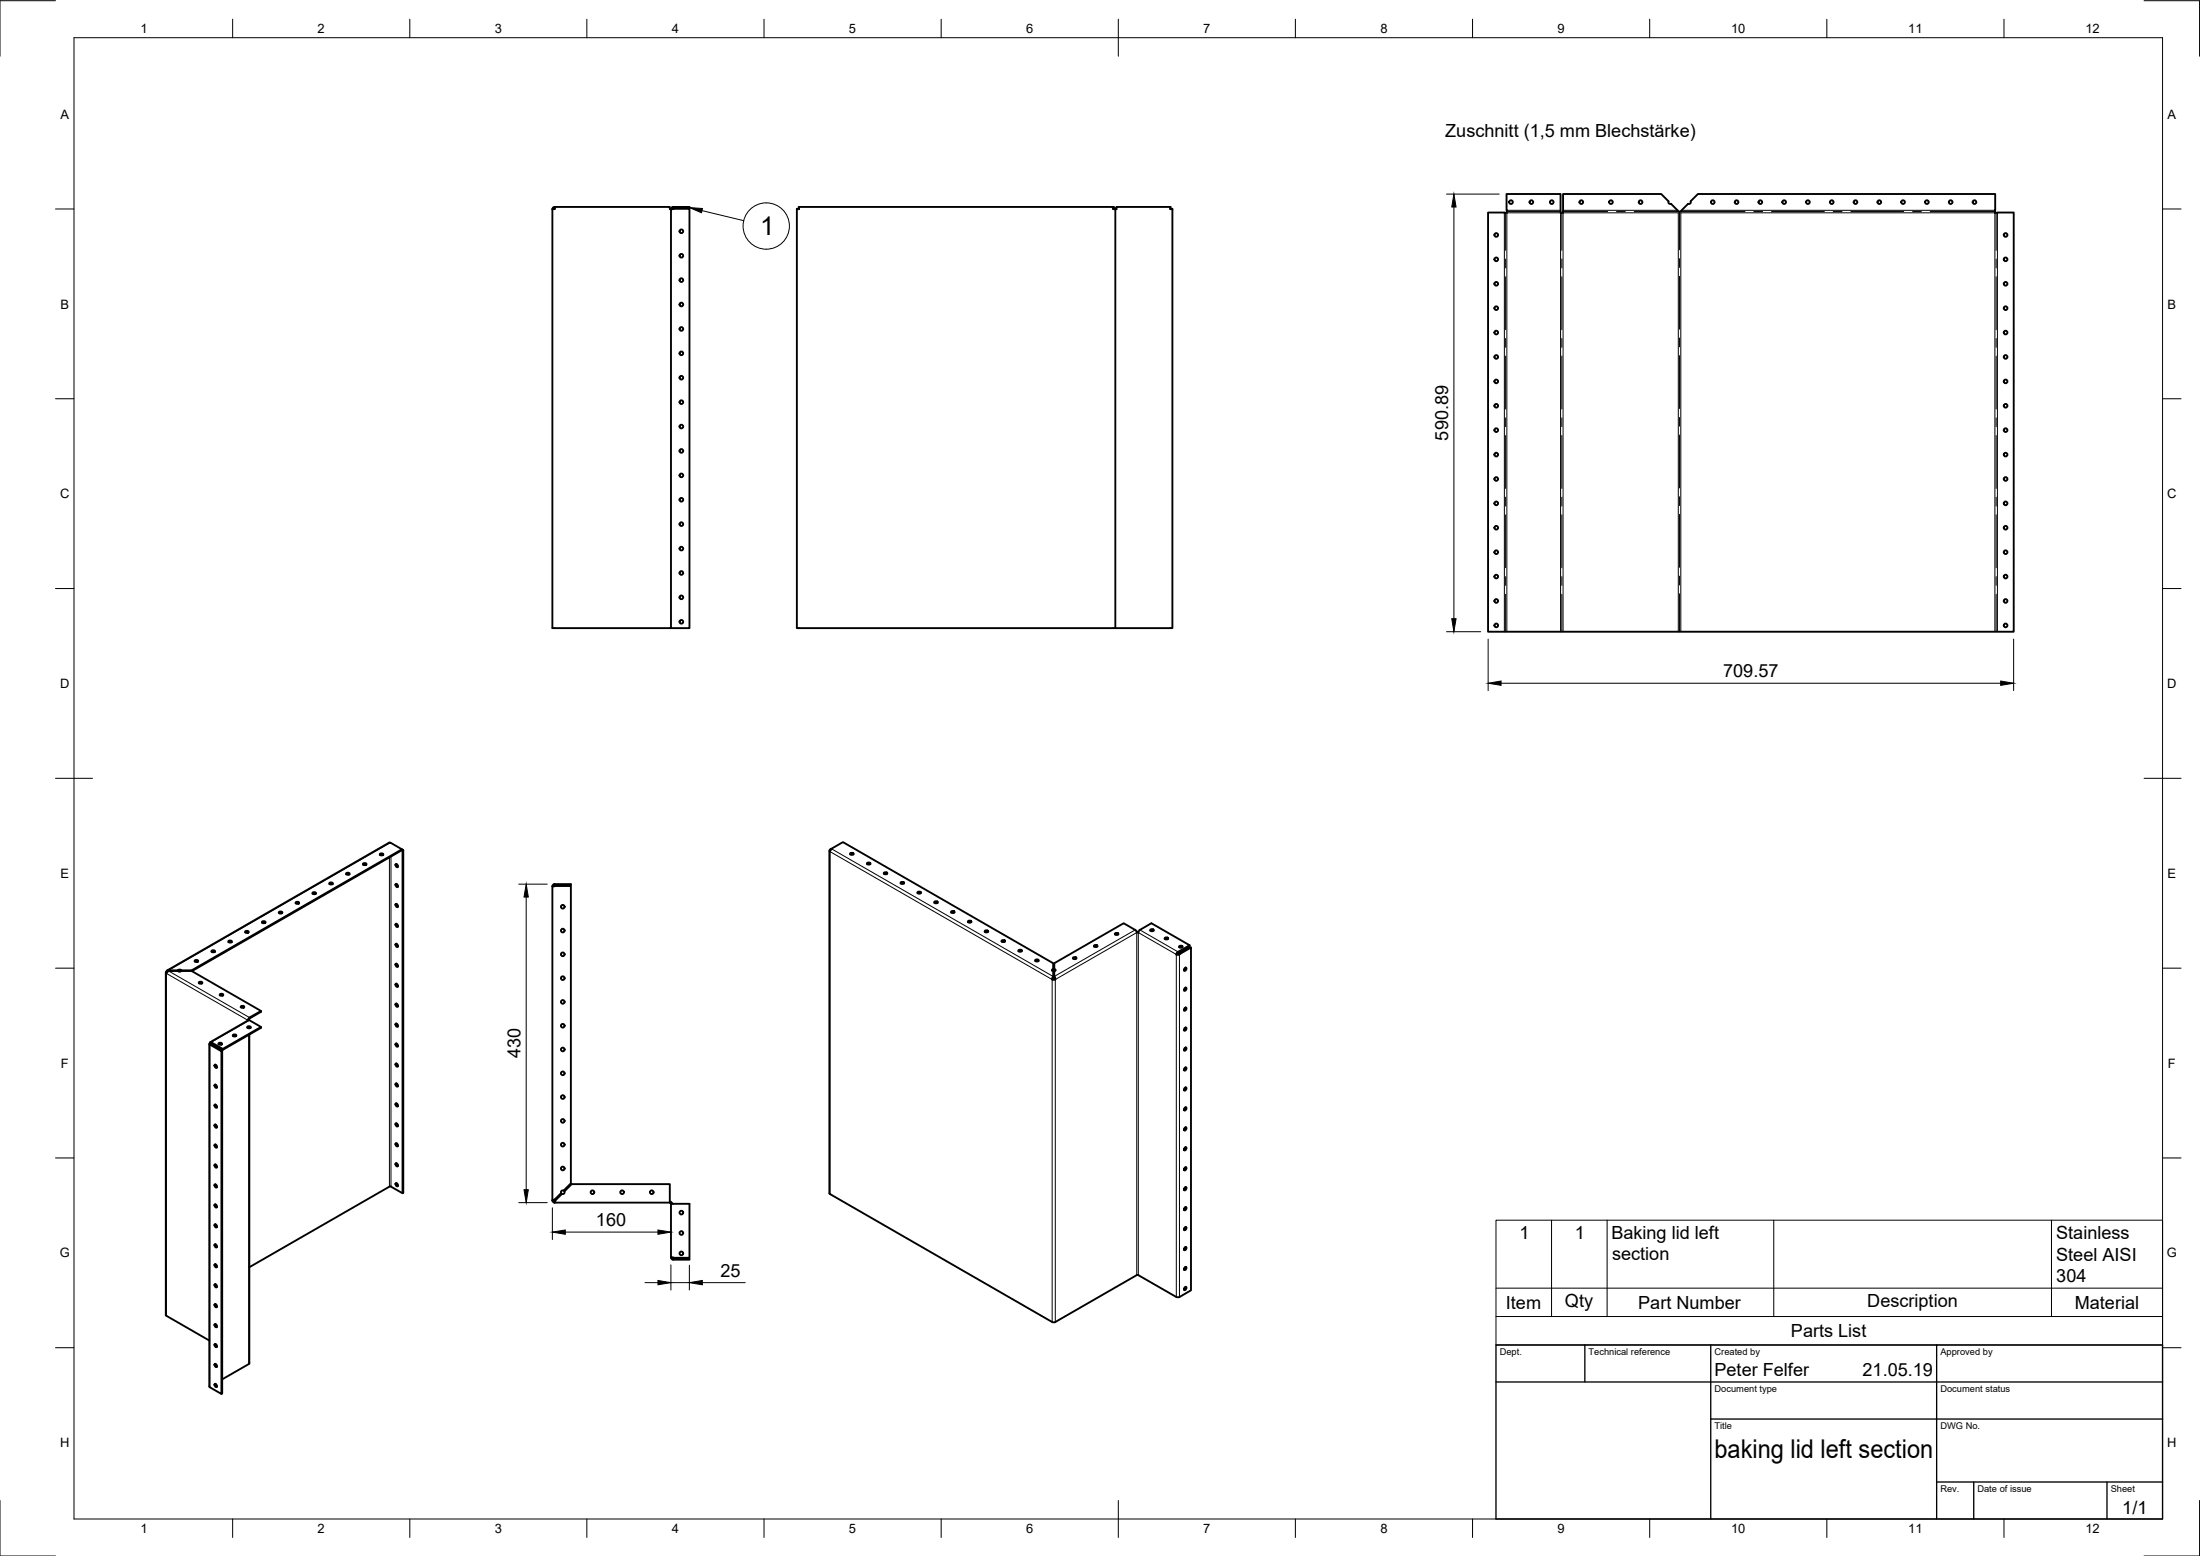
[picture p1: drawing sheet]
<svg xmlns="http://www.w3.org/2000/svg" width="594mm" height="420mm" viewBox="0 0 594 420" stroke-linecap="round" stroke-linejoin="round" font-family="sans-serif">
<!-- layer: Visible -->
<g fill="none" stroke="#000" stroke-width=".51">
<path d="M149.2 56.5h.6l.2-.6h30.9v.6h.3M149.2 56.5v113.1h32M149.8 56.2l-.3 .3M149.8 55.9l-.5 .1-.1 .5M149.8 56.4v.1M150 55.9h-.2v.3M181.2 56.5l5-.1v113.2h-5zM181.8 55.9h4.4v.3h-4.4zM181.8 56.2l-.3 .3M181.8 55.9l-.4 .1-.2 .5M215.5 56.5l-.3-.1v113.2h101.4v-113.2l-.3 .1M215.8 55.9v.6h-.6"/>
<path d="M300.4 55.9h-84.7l.1 .3M300.4 55.9l.2 .6h.6l-.2-.5-.4-.1M300.4 55.9h.2v.3M300.5 56.2h.1M300.6 56.2l.3 .3M316 56.2l.1-.3h-14.6v.6h-.3v113.1M316 55.9v.6h.6M455.8 55l-2.1 2.1M456.5 54.4l2-2h80.3l-.1 5.1 5.1-.1v113.2h-142v-113.2l5.1 .1-.1-5.1h14.6v5.1h.7v-5.1h26.5l2 1.9 .1 .6 .5 .1 2.1 2.1h.5M456.5 54.3l-.1 .6-.5 .1M88.9 238.7l.5-.2 .4 .2M89 238.4l.5-.1 .4 .3-.6 .2-.4-.2z"/>
<path d="M93.5 236.1l.4-.2 .5 .2M93.6 235.7h.5l.3 .3-.6 .2-.4-.2zM98 233.4l.5-.1 .4 .1M98.1 233.1h.5l.4 .3-.6 .2-.4-.2zM102.6 230.8l.4-.1 .5 .1M102.7 230.5l.5-.1 .3 .4-.6 .2-.4-.2zM105.1 227.5l-60 34.5M105.1 227.5h.3l3.1 1.8-56.7 32.7h-2.8v.2M106.8 238.7l.5 .2 .1 .6-.4-.1zM106.8 233.4l.5 .1 .1 .6-.4-.1zM107 238.7l.1 .4 .4 .3M107 233.3l.1 .4 .4 .4"/>
<path d="M108.5 229.6v-.3l.4 .3v92.5l-.2 .1-3.1-1.8h-.4l-37.9 21.8M108.5 229.6l-56.7 32.6M108.7 229.7v92.5M108.9 229.6h-.4M149.2 239.3l5-.1v80.3l-2 2-.6 .1-.1 .6M149.2 239.3v84.8M149.8 238.7h4.4v.3h-4.4zM149.8 239l-.3 .3M149.8 238.7l-.5 .2-.1 .4M224 229.7v92.6l60.4 34.8 .6-.1 22.1-12.7 10.8 6 .6-.1 3.1-1.8v-92.5l-3.1 1.8M224.1 229.5h.2M224.1 229.4l.2 .1"/>
<path d="M224.1 229.5l-.1 .1 .1 .4 .4-.8 3.1-1.8 56.8 32.7v1.6M224.5 229.3l-.4 .2M229.6 230.7l.4-.2 .5 .2M229.7 230.4l.5-.1 .3 .3-.6 .2-.4-.2zM234.1 233.3l.5-.1 .4 .1M234.2 233l.5-.1 .4 .4-.6 .2-.4-.2zM238.7 235.9l.4-.1 .5 .1M238.8 235.6l.5-.1 .3 .4-.6 .2-.4-.2zM243.2 238.5l.5-.1 .4 .1M243.3 238.2l.5-.1 .3 .4-.6 .2-.3-.2zM52.6 259.6l.4-.2 .5 .2M52.7 259.3l.5-.1 .3 .4-.6 .2-.3-.2z"/>
<path d="M57.1 257l.5-.2 .4 .2M57.2 256.7l.5-.1 .4 .3-.6 .2-.4-.2zM61.7 254.4l.4-.2 .5 .2M61.8 254h.5l.3 .3-.6 .2-.3-.2zM66.2 251.8l.5-.2 .4 .2M66.3 251.4h.5l.3 .3-.6 .2-.3-.2zM70.8 249.1l.4-.1 .5 .1M70.9 248.8l.4-.1 .4 .4-.6 .2-.4-.2zM75.3 246.5l.5-.1 .4 .1M75.4 246.2l.5-.1 .3 .4-.6 .2-.3-.2zM79.8 243.9l.5-.1 .4 .1M79.9 243.6l.5-.1 .4 .4-.6 .2-.4-.2z"/>
<path d="M84.4 241.3l.4-.2 .5 .2M84.5 241l.5-.1 .3 .4-.6 .2-.3-.2zM106.8 254.9l.5 .1 .1 .7-.4-.2zM106.8 249.5l.5 .1 .1 .7-.4-.2zM106.8 244.1l.5 .2 .1 .6-.4-.1zM107 254.8l.1 .5 .4 .3M107 249.4l.1 .5 .4 .3M107 244l.1 .5 .4 .3M247.8 241.1l.4-.1 .5 .1M247.9 240.8h.4l.4 .3-.6 .2-.4-.2zM252.3 243.8l.5-.2 .4 .2M252.4 243.4h.5l.3 .3-.6 .2-.3-.2z"/>
<path d="M256.8 246.4l.5-.2 .4 .2M256.9 246.1l.5-.1 .4 .3-.6 .2-.4-.2zM261.4 249l.4-.2 .5 .2M261.5 248.7l.5-.1 .3 .3-.6 .2-.3-.2zM265.9 251.6l.5-.1 .4 .1M266 251.3l.5-.1 .4 .4-.7 .2-.3-.2zM270.5 254.2l.4-.1 .5 .1M270.6 253.9l.4-.1 .4 .4-.6 .2-.4-.2zM275 256.9l.5-.2 .4 .2M275.1 256.5l.5-.1 .4 .4-.7 .2-.3-.2zM279.6 259.5l.4-.2 .5 .2M279.7 259.1h.4l.4 .3-.6 .2-.4-.2z"/>
<path d="M289.8 258.8l.4-.1 .5 .1M289.9 258.5l.4-.1 .4 .4-.6 .2-.4-.2zM295.4 255.6l.5-.2 .4 .2M295.5 255.2h.5l.4 .3-.6 .2-.4-.2zM301.1 252.3l.4-.2 .5 .2M301.2 252l.5-.1 .3 .4-.6 .2-.4-.2zM306.5 251.1l-3.1-1.8-18.7 10.8v1.8l.3 .2M306.5 251.1l.5 .7h.4l.4-.7M306.9 251.6h.5M307.8 251.1l3.1-1.8 10.3 5.9-3.1 1.8M310.6 251.3l.5-.2 .4 .2M310.7 251l.5-.1 .4 .3-.7 .3-.3-.3z"/>
<path d="M314.5 253.5l.5-.1 .4 .1M314.6 253.2l.5-.1 .4 .4-.7 .2-.3-.2zM317.7 257.7h.8M317.9 257.6l-.3 .1M317.9 257.6h.4M318.1 257v.3zM318.1 257.2l-.2 .4M318.1 257l-.4 .7M318.3 257.5l.2 .2M318.4 255.8l.5-.2 .4 .2M318.5 255.4h.5l.3 .3-.6 .2-.3-.2zM321.2 255.2v.3l-3.1 1.8"/>
<path d="M321.6 255.9l-.2-.1-3.1 1.7 .2 .2M44.8 262.6v92.5M44.9 262.3l-.1 .4 .1 .1M45.1 262.5h.1M45.5 262l-.4 .1-.2 .3 .5-.1M45.5 262.2l-.6 .6M45.5 262.2h2.5M48 262h-2.5v.2M48 262v.2M48 262l.5-.2 .5 .2M48 262.2l.5 .2 .5-.2M48.1 262.2l.4-.1 .5 .1"/>
<path d="M49 262.2h2.8M51.8 262.2l18.7 10.8-3.1 1.8-.4 .7M51.8 262v.2M53.7 265.5l.5-.2 .4 .2M53.8 265.2l.5-.1 .3 .3-.6 .2-.3-.2zM59.4 268.7l.4-.1 .5 .1M59.5 268.4l.4-.1 .4 .4-.6 .2-.4-.2zM62.9 279.7l.4-.1 .5 .1M63 279.4l.5-.1 .3 .4-.6 .2-.3-.2zM65 272l.5-.2 .4 .2M65.1 271.7l.5-.1 .4 .3-.6 .3-.4-.3zM66.8 277.5l.4-.2 .5 .2"/>
<path d="M66.9 277.2l.5-.1 .3 .4-.6 .2-.3-.2zM67 275.5h.1M67.1 275.5l-10.3 5.9M67.1 275.5l3.4 1.8v.2l-10.3 6M67.2 275.4l-.2 .1M67.2 275.4h.1M67.3 277.3v.4M67.3 279.4v88.7M70.5 277.3l-10.3 5.9-3.1-1.8M70.5 273v.2l-3.1 1.8-.2 .4M106.8 276.4l.5 .2 .1 .6-.4-.1zM106.8 260.3l.5 .1 .1 .6-.4-.1z"/>
<path d="M106.8 271.1l.5 .1 .1 .6-.4-.1zM106.8 265.7l.5 .1 .1 .6-.4-.1zM107 276.4l.1 .4 .4 .4M107 260.2l.1 .5 .4 .3M107 271l.1 .4 .4 .4M107 265.6l.1 .5 .4 .3M284.1 264.5h.9M284.3 264.4h.5M284.4 261.7v.2l-.3 .2M284.4 263.7l-.3 .8 .2-.1M284.4 261.7l-.3 .2 .3 .3-.1 2.2M284.7 263.7l.3 .8-.2-.1z"/>
<path d="M284.7 261.7l.4 .2-.4 .3v1.5M319.9 261.5l.3-.2 .2 .2-.2 .5-.3 .2-.2-.3zM319.9 277.6l.3-.2 .2 .3-.2 .4-.3 .2-.2-.2zM319.9 266.9l.3-.2 .2 .2-.2 .5-.3 .2-.2-.3zM319.9 272.2l.3-.2 .2 .3-.2 .4-.3 .2-.2-.2zM320.2 261.3l-.1 .5-.4 .3M320.2 277.4l-.1 .5-.4 .3M320.2 266.7l-.1 .4-.4 .3M320.2 272.1l-.1 .4-.4 .3M56.5 281.9v92.5M56.7 282.1l.2-.1 3.1 1.7-.2 .2M56.7 281.7l.2 .1"/>
<path d="M56.7 281.6l-.2 .2 .2 .4 3.1 1.7v92.5l-3.3-2M56.9 281.8l-.1 .2M57 281.5v.2l3.2 1.8v-.3M57.1 281.6l-.2 .2M57.1 281.4h-.4v.2M58 287.5l.4 .2 .2 .6-.5-.1zM58 292.9l.4 .2 .2 .6-.5-.1zM58 298.3l.4 .1 .2 .7-.5-.2zM58.1 287.5l.1 .5 .4 .3M58.1 292.9l.1 .4 .4 .3M58.1 298.3l.1 .4 .4 .3M59 282l.5-.2 .4 .2"/>
<path d="M59.1 281.6h.5l.3 .3-.6 .2-.3-.2zM60 283.7v92.6l-.2 .1M106.8 287.2l.5 .2 .1 .6-.4-.1zM106.8 292.6l.5 .1 .1 .7-.4-.2zM106.8 298l.5 .1 .1 .6-.4-.1zM106.8 281.8l.5 .2 .1 .6-.4-.1zM107 287.1l.1 .5 .4 .3M107 292.5l.1 .5 .4 .3M107 297.9l.1 .5 .4 .3M107 281.7l.1 .5 .4 .3M319.9 283l.3-.2 .2 .3-.2 .4-.3 .2-.2-.2zM319.9 288.4l.3-.2 .2 .3-.2 .4-.3 .2-.2-.2z"/>
<path d="M319.9 299.2l.3-.2 .2 .2-.2 .5-.3 .2-.2-.3zM319.9 293.8l.3-.2 .2 .3-.2 .4-.3 .2-.2-.2zM320.2 282.8l-.1 .5-.4 .3M320.2 288.2l-.1 .5-.4 .3M320.2 299l-.1 .4-.4 .4M320.2 293.6l-.1 .5-.4 .3M58 309.1l.4 .1 .2 .6-.5-.1zM58 314.5l.4 .1 .2 .6-.5-.1zM58 303.7l.4 .1 .2 .7-.5-.2zM58 319.9l.4 .1 .2 .6-.5-.1zM58.1 309l.1 .5 .4 .3M58.1 314.4l.1 .5 .4 .3"/>
<path d="M58.1 303.6l.1 .5 .4 .3M58.1 319.8l.1 .5 .4 .3M106.8 303.4l.5 .1 .1 .6-.4-.1zM106.8 308.7l.5 .2 .1 .6-.4-.1zM106.8 314.1l.5 .2 .1 .6-.4-.1zM106.8 319.5l.5 .2 .1 .6-.4-.1zM107 303.3l.1 .5 .4 .3M107 308.7l.1 .5 .4 .3M107 314.1l.1 .4 .4 .3M107 319.5l.1 .4 .4 .3M319.9 315.4l.3-.2 .2 .2-.2 .5-.3 .2-.2-.3zM319.9 304.6l.3-.2 .2 .2-.2 .5-.3 .2-.2-.3z"/>
<path d="M319.9 310l.3-.2 .2 .2-.2 .5-.3 .2-.2-.3zM320.2 315.1l-.1 .5-.4 .3M320.2 304.4l-.1 .4-.4 .4M320.2 309.8l-.1 .4-.4 .3M58 330.6l.4 .2 .2 .6-.5-.1zM58 336l.4 .2 .2 .6-.5-.1zM58 325.3l.4 .1 .2 .6-.5-.1zM58.1 330.6l.1 .4 .4 .3M58.1 336l.1 .4 .4 .3M58.1 325.2l.1 .5 .4 .3M149.2 324.1l.6-.2zM149.2 324.1l.1 .5 .5 .1h31.1"/>
<path d="M149.5 324.1l.3 .3M150 324.1l-.2 .6v-.3M151.5 322.2l-1.7 1.7M151.7 322.4l-1.9 2M152.4 321.7l2-2h26.5v5M152.4 321.7l-.1 .6-.6 .1M180.9 324.4l.4 .2 .2 .4M180.9 324.7l.3 .3M181.2 325.1h5v14.5h-5zM181.2 339.5l.2 .5 .4 .1M181.5 339.5l.3 .4M181.8 339.9h4.4v.2h-4.4z"/>
<path d="M319.9 326.1l.3-.2 .2 .3-.2 .4-.3 .2-.2-.2zM319.9 336.9l.3-.2 .2 .3-.2 .4-.3 .2-.2-.2zM319.9 331.5l.3-.2 .2 .3-.2 .4-.3 .2-.2-.2zM319.9 320.7l.3-.2 .2 .3-.2 .4-.3 .2-.2-.2zM320.2 325.9l-.1 .5-.4 .3M320.2 336.7l-.1 .5-.4 .3M320.2 331.3l-.1 .5-.4 .3M320.2 320.5l-.1 .5-.4 .3M44.8 355.1l11.7 6.9M58 352.2l.4 .1 .2 .6-.5-.1zM58 341.4l.4 .1 .2 .7-.5-.2zM58 357.6l.4 .1 .2 .6-.5-.1z"/>
<path d="M58 346.8l.4 .1 .2 .7-.5-.2zM58.1 352.1l.1 .5 .4 .3M58.1 341.3l.1 .5 .4 .3M58.1 357.5l.1 .5 .4 .3M58.1 346.7l.1 .5 .4 .3M319.9 347.7l.3-.2 .2 .2-.2 .5-.3 .2-.2-.3zM319.9 342.3l.3-.2 .2 .2-.2 .5-.3 .2-.2-.3zM320.2 347.5l-.1 .4-.4 .4M320.2 342.1l-.1 .4-.4 .4M58 363l.4 .1 .2 .6-.5-.1zM58 373.7l.4 .2 .2 .6-.5-.1zM58 368.3l.4 .2 .2 .6-.5-.1z"/>
<path d="M58.1 362.9l.1 .5 .4 .3M58.1 373.7l.1 .4 .4 .3M58.1 368.3l.1 .4 .4 .4M67.4 368.1l-7.4 4.3"/>
<circle cx="408" cy="54.6" r=".5"/>
<circle cx="413.5" cy="54.6" r=".5"/>
<circle cx="419" cy="54.6" r=".5"/>
<circle cx="427" cy="54.6" r=".5"/>
<circle cx="435" cy="54.6" r=".5"/>
<circle cx="443" cy="54.6" r=".5"/>
<circle cx="462.5" cy="54.6" r=".5"/>
<circle cx="468.9" cy="54.6" r=".5"/>
<circle cx="475.4" cy="54.6" r=".5"/>
<circle cx="481.8" cy="54.6" r=".5"/>
<circle cx="488.2" cy="54.6" r=".5"/>
<circle cx="494.6" cy="54.6" r=".5"/>
<circle cx="501" cy="54.6" r=".5"/>
<circle cx="507.5" cy="54.6" r=".5"/>
<circle cx="513.9" cy="54.6" r=".5"/>
<circle cx="520.3" cy="54.6" r=".5"/>
<circle cx="526.7" cy="54.6" r=".5"/>
<circle cx="533.2" cy="54.6" r=".5"/>
<circle cx="184" cy="62.5" r=".5"/>
<circle cx="184" cy="75.6" r=".5"/>
<circle cx="184" cy="69.1" r=".5"/>
<circle cx="404" cy="63.4" r=".5"/>
<circle cx="404" cy="76.6" r=".5"/>
<circle cx="404" cy="70" r=".5"/>
<circle cx="541.6" cy="63.4" r=".5"/>
<circle cx="541.6" cy="70" r=".5"/>
<circle cx="541.6" cy="76.6" r=".5"/>
<circle cx="184" cy="95.4" r=".5"/>
<circle cx="184" cy="88.8" r=".5"/>
<circle cx="184" cy="82.2" r=".5"/>
<circle cx="404" cy="96.4" r=".5"/>
<circle cx="404" cy="83.2" r=".5"/>
<circle cx="404" cy="89.8" r=".5"/>
<circle cx="541.6" cy="83.2" r=".5"/>
<circle cx="541.6" cy="96.4" r=".5"/>
<circle cx="541.6" cy="89.8" r=".5"/>
<circle cx="184" cy="115.2" r=".5"/>
<circle cx="184" cy="102" r=".5"/>
<circle cx="184" cy="108.6" r=".5"/>
<circle cx="404" cy="103" r=".5"/>
<circle cx="404" cy="116.2" r=".5"/>
<circle cx="404" cy="109.6" r=".5"/>
<circle cx="541.6" cy="116.2" r=".5"/>
<circle cx="541.6" cy="109.6" r=".5"/>
<circle cx="541.6" cy="103" r=".5"/>
<circle cx="184" cy="121.8" r=".5"/>
<circle cx="184" cy="128.4" r=".5"/>
<circle cx="184" cy="134.9" r=".5"/>
<circle cx="404" cy="122.8" r=".5"/>
<circle cx="404" cy="129.3" r=".5"/>
<circle cx="404" cy="135.9" r=".5"/>
<circle cx="541.6" cy="135.9" r=".5"/>
<circle cx="541.6" cy="122.8" r=".5"/>
<circle cx="541.6" cy="129.3" r=".5"/>
<circle cx="184" cy="141.5" r=".5"/>
<circle cx="184" cy="148.1" r=".5"/>
<circle cx="184" cy="154.7" r=".5"/>
<circle cx="404" cy="149.1" r=".5"/>
<circle cx="404" cy="142.5" r=".5"/>
<circle cx="404" cy="155.7" r=".5"/>
<circle cx="541.6" cy="149.1" r=".5"/>
<circle cx="541.6" cy="142.5" r=".5"/>
<circle cx="541.6" cy="155.7" r=".5"/>
<circle cx="184" cy="161.3" r=".5"/>
<circle cx="184" cy="167.9" r=".5"/>
<circle cx="404" cy="162.3" r=".5"/>
<circle cx="404" cy="168.9" r=".5"/>
<circle cx="541.6" cy="162.3" r=".5"/>
<circle cx="541.6" cy="168.9" r=".5"/>
<circle cx="152" cy="251.3" r=".5"/>
<circle cx="152" cy="244.8" r=".5"/>
<circle cx="152" cy="257.7" r=".5"/>
<circle cx="152" cy="277" r=".5"/>
<circle cx="152" cy="264.1" r=".5"/>
<circle cx="152" cy="270.5" r=".5"/>
<circle cx="152" cy="296.2" r=".5"/>
<circle cx="152" cy="283.4" r=".5"/>
<circle cx="152" cy="289.8" r=".5"/>
<circle cx="152" cy="315.5" r=".5"/>
<circle cx="152" cy="309.1" r=".5"/>
<circle cx="152" cy="302.7" r=".5"/>
<circle cx="160" cy="321.9" r=".5"/>
<circle cx="168" cy="321.9" r=".5"/>
<circle cx="176" cy="321.9" r=".5"/>
<circle cx="184" cy="338.4" r=".5"/>
<circle cx="184" cy="327.4" r=".5"/>
<circle cx="184" cy="332.9" r=".5"/>
</g>
<!-- layer: Visible Narrow -->
<g fill="none" stroke="#000" stroke-width=".27">
<path d="M406.2 57.5v113.1M406.9 56.8h14.5M422.1 56.8h30.9M454.1 56.8h84.6M539.4 57.5v113.1M406.9 170.6v-113.1h14.5v113.1M422.1 170.6v-113.1h31.1v113.1M453.9 170.6v-113.1h84.8v113.1M105.2 231.5v88.9M105.4 227.6l-59.9 34.4M105.6 231.3v89.1M224.6 229.2l59.8 34.5"/>
<path d="M306.5 251.1l-21.8 12.6M307.8 251.1l10.3 5.9M318.5 257.7v92.5M45.5 262.2l21.9 12.6v.2M67 275.5l-22.1-12.7v92.5M67.2 277.3v.4M67.2 279.5v88.8M67.4 275.5l-10.3 5.9M56.7 282.2v92.4M57 281.7l-.1 .3M224.1 322.4v-92.4l60 34.5v92.5M307 344.3v-92.5l-22 12.7v92.5"/>
<path d="M307.4 344.3v-92.5l10.2 5.9v92.5"/>
</g>
<!-- layer: Bend Center -->
<g fill="none" stroke="#000" stroke-width=".27">
<path d="M406.6 57.5v10.1M406.9 57.1h14.5M421.7 57.5v10.1M422.1 57.1h12M436.5 57.1h2.4M441.3 57.1h12M453.5 57.2v10.3M453.7 57.1h17.5M473.6 57.1h2.4M478.4 57.1h14.3M495 57.1h2.4M499.8 57.1h14.3"/>
<path d="M516.5 57.1h2.3M521.2 57.1h17.5M539 57.5v10.1M406.6 70v2.3M406.6 74.7v14.3M421.7 70v2.3M421.7 74.7v14.3M453.5 69.9v2.3M453.5 74.6v14.3M539 70v2.3M539 74.7v14.3M406.6 91.4v2.4"/>
<path d="M406.6 96.2v14.2M421.7 91.4v2.4M421.7 96.2v14.2M453.5 91.3v2.4M453.5 96v14.3M539 91.4v2.4M539 96.2v14.2M406.6 112.8v2.4M406.6 117.6v14.3M421.7 112.8v2.4M421.7 117.6v14.3M453.5 112.7v2.4"/>
<path d="M453.5 117.5v14.3M539 112.8v2.4M539 117.6v14.3M406.6 134.3v2.4M406.6 139v14.3M421.7 134.3v2.4M421.7 139v14.3M453.5 134.1v2.4M453.5 138.9v14.3M539 134.3v2.4M539 139v14.3M406.6 155.7v2.4"/>
<path d="M421.7 155.7v2.4M453.5 155.6v2.4M539 155.7v2.4M406.6 160.5v10.1M421.7 160.5v10.1M453.5 160.3v10.3M539 160.5v10.1"/>
</g>
<!-- layer: Border -->
<g fill="none" stroke="#000" stroke-width=".27">
<path d="M15 .2h-15v15M20 10.2h564v400h-564zM62.8 5.2v5M110.7 5.2v5M158.5 5.2v5M206.3 5.2v5M254.1 5.2v5M302 5.2v10M349.8 5.2v5M397.6 5.2v5M445.5 5.2v5M493.3 5.2v5"/>
<path d="M541.1 5.2v5M579 .2h15v15M15 56.4h5M584 56.4h5M15 107.7h5M584 107.7h5M15 158.9h5M584 158.9h5M15 210.2h10M579 210.2h10M15 261.4h5M584 261.4h5"/>
<path d="M15 312.7h5M584 312.7h5M15 363.9h5M584 363.9h5M0 405.2v15h15M62.8 410.2v5M110.7 410.2v5M158.5 410.2v5M206.3 410.2v5M254.1 410.2v5M302 405.2v10M349.8 410.2v5"/>
<path d="M397.6 410.2v5M445.5 410.2v5M493.3 410.2v5M541.1 410.2v5M594 405.2v15h-15"/>
</g>
<!-- layer: TitleBlock -->
<path d="M404 363.2h180v47h-180zM404 373.2h180M428 363.2v10M462 363.2v47M523 363.2v47M462 383.2h122M523 400.2h61M533 400.2v10M569 400.2v10" fill="none" stroke="#000" stroke-width=".36"/>
<!-- layer: Parts Lists -->
<path d="M404 329.5h180v33.7h-180zM419 329.5v26M434 329.5v26M479 329.5v26M554 329.5v26M404 355.5h180M404 347.8h180" fill="none" stroke="#000" stroke-width=".27"/>
<!-- layer: FD_Dimensions -->
<g fill="none" stroke="#000" stroke-width=".27">
<path d="M390.6 52.4h14.2M392.6 55.9v111.2M390.6 170.6h9.2M401.8 172.6v13.9M543.8 172.6v13.9M405.3 184.5h135M140.1 238.7h7.7M142.1 242.2v79M140.1 324.7h7.7M149.2 326.1v8.6M152.7 332.7h25M174.2 346.4h3.5"/>
<path d="M181.2 341.5v6.8M181.2 346.4h5M186.2 341.6v6.7M189.7 346.4h11.6"/>
</g>
<path d="M392.6 52.4l.6 3.5h-1.2zM392 167.1h1.2l-.6 3.5zM401.8 184.5l3.5-.6v1.2zM540.3 183.9l3.5 .6-3.5 .6zM142.1 238.7l.6 3.5h-1.2zM141.5 321.2h1.2l-.6 3.5zM149.2 332.7l3.5-.6v1.2zM177.7 332.1l3.5 .6-3.5 .6zM177.7 345.8l3.5 .6-3.5 .5zM186.2 346.4l3.5-.6v1.1z" fill="#000" stroke="#000" stroke-width=".27"/>
<!-- layer: Balloons -->
<g fill="none" stroke="#000" stroke-width=".27">
<path d="M189.6 56.9l11.2 2.7"/>
<circle cx="206.9" cy="61" r="6.3"/>
</g>
<path d="M186.2 56l3.5 .3-.3 1.1z" fill="#000" stroke="#000" stroke-width=".27"/>
<g font-size="7">
<text x="205.2" y="63.6">1</text>
<text x="463" y="393.7">baking lid left section</text>
</g>
<g font-size="4.9">
<text x="390.3" y="37">Zuschnitt (1,5 mm Blechstärke)</text>
<text x="391" y="119" transform="rotate(-90 391 119)">590.89</text>
<text x="465.3" y="182.9">709.57</text>
<text x="140.5" y="285.7" transform="rotate(-90 140.5 285.7)">430</text>
<text x="160.9" y="331.2">160</text>
<text x="410.3" y="334.5">1</text>
<text x="425.3" y="334.5">1</text>
<text x="435.1" y="334.5">Baking lid left</text>
<text x="555.2" y="334.5">Stainless</text>
<text x="435.3" y="340.4">section</text>
<text x="555.2" y="340.4">Steel AISI</text>
<text x="194.5" y="344.8">25</text>
<text x="555.3" y="346.3">304</text>
<text x="406.7" y="353.4">Item</text>
<text x="422.6" y="352.9">Qty</text>
<text x="442.4" y="353.4">Part Number</text>
<text x="504.2" y="352.9">Description</text>
<text x="560.3" y="353.4">Material</text>
<text x="483.6" y="361.1">Parts List</text>
<text x="463" y="371.7">Peter Felfer</text>
<text x="503" y="371.7">21.05.19</text>
<text x="573.1" y="408.8">1/1</text>
</g>
<g font-size="3.5">
<text x="37.9" y="8.9">1</text>
<text x="85.8" y="8.9">2</text>
<text x="133.6" y="8.9">3</text>
<text x="181.4" y="8.9">4</text>
<text x="229.3" y="8.9">5</text>
<text x="277.1" y="8.9">6</text>
<text x="324.9" y="8.9">7</text>
<text x="372.7" y="8.9">8</text>
<text x="420.6" y="8.9">9</text>
<text x="467.4" y="8.9">10</text>
<text x="515.3" y="8.9">11</text>
<text x="563.1" y="8.9">12</text>
<text x="16.3" y="32">A</text>
<text x="585.3" y="32">A</text>
<text x="16.3" y="83.3">B</text>
<text x="585.3" y="83.3">B</text>
<text x="16.2" y="134.6">C</text>
<text x="585.2" y="134.6">C</text>
<text x="16.2" y="185.8">D</text>
<text x="585.2" y="185.8">D</text>
<text x="16.3" y="237">E</text>
<text x="585.3" y="237">E</text>
<text x="16.4" y="288.3">F</text>
<text x="585.4" y="288.3">F</text>
<text x="16.1" y="339.6">G</text>
<text x="585.1" y="339.6">G</text>
<text x="16.2" y="390.8">H</text>
<text x="585.2" y="390.8">H</text>
<text x="37.9" y="413.9">1</text>
<text x="85.8" y="413.9">2</text>
<text x="133.6" y="413.9">3</text>
<text x="181.4" y="413.9">4</text>
<text x="229.3" y="413.9">5</text>
<text x="277.1" y="413.9">6</text>
<text x="324.9" y="413.9">7</text>
<text x="372.7" y="413.9">8</text>
<text x="420.6" y="413.9">9</text>
<text x="467.4" y="413.9">10</text>
<text x="515.3" y="413.9">11</text>
<text x="563.1" y="413.9">12</text>
</g>
<g font-size="2.5">
<text x="405" y="366">Dept.</text>
<text x="429" y="366">Technical reference</text>
<text x="463" y="366">Created by</text>
<text x="524" y="366">Approved by</text>
<text x="463" y="376">Document type</text>
<text x="524" y="376">Document status</text>
<text x="463" y="386">Title</text>
<text x="524" y="386">DWG No.</text>
<text x="524" y="403">Rev.</text>
<text x="534" y="403">Date of issue</text>
<text x="570" y="403">Sheet</text>
</g>
</svg>
